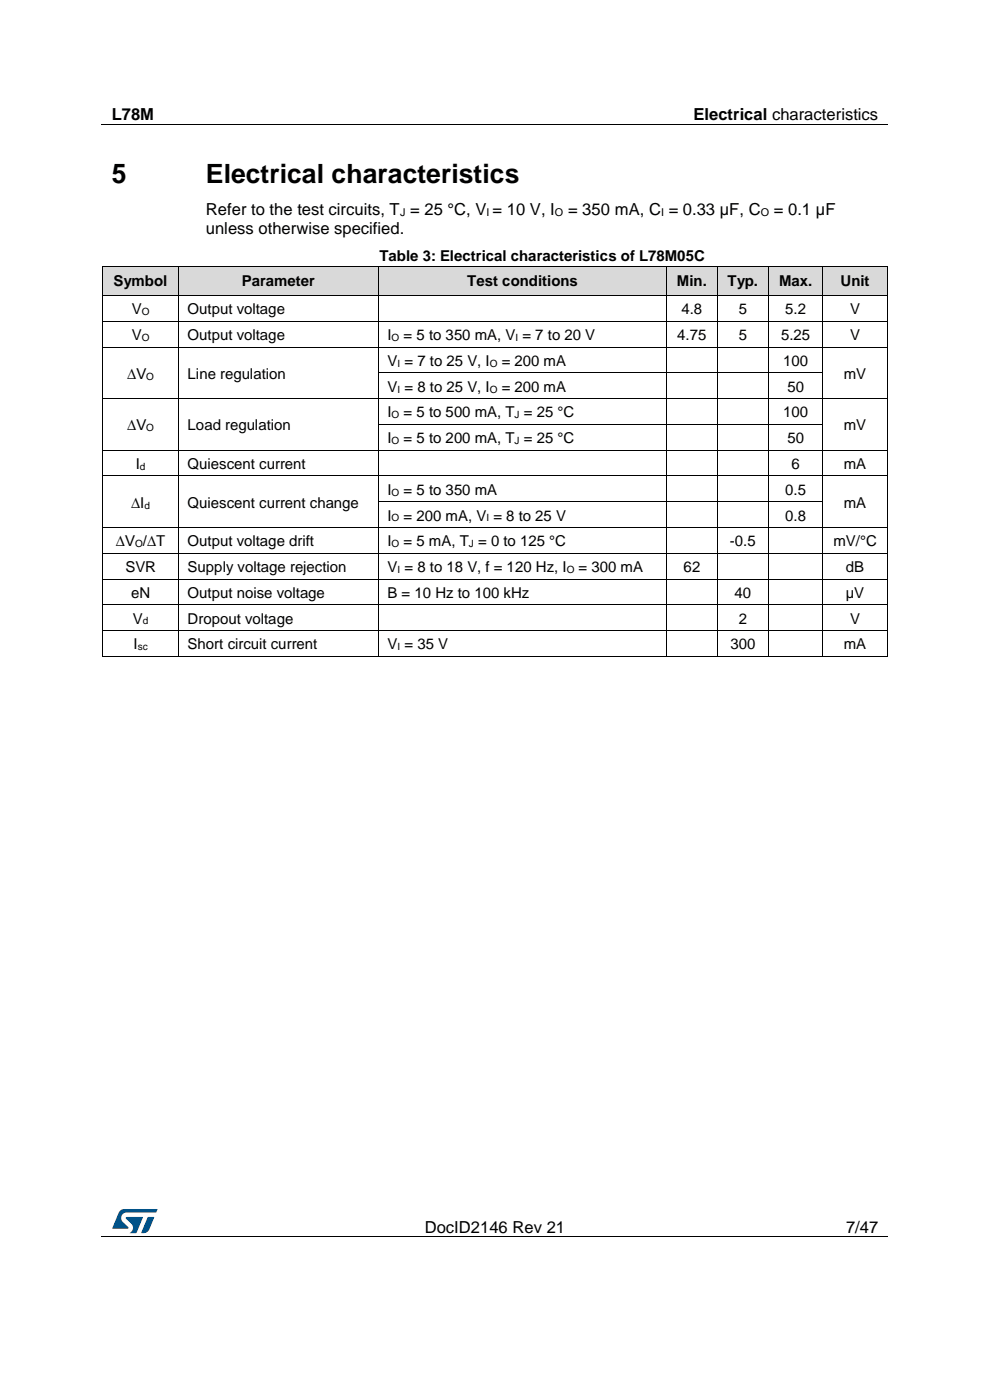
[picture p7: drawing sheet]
<svg xmlns="http://www.w3.org/2000/svg" width="210mm" height="297mm" viewBox="0 0 210 297" stroke-linecap="round" stroke-linejoin="round" font-family="sans-serif">
<path d="M21.5 26.5h166.8M21.5 262.4h166.8" fill="none" stroke="#000" stroke-width=".21"/>
<g fill="#000">
<path d="M104.4 26.4h.1v.1h-.1z" fill-rule="evenodd"/>
<path d="M61.6 262.3h.1v.2h-.1z" fill-rule="evenodd"/>
<path d="M148 262.3h.2v.2h-.2z" fill-rule="evenodd"/>
</g>
<g fill="#005288">
<path d="M25.4 256.9l.6-.4h.4l7 .1-.3 .6h-6.2a1.26 1.26 0 0 0-1.2 1.1 1.26 1.26 0 0 0 .8 1.4l.7 .6v.3l-3.4 .1z"/>
<path d="M31.4 258.2l1.3 .1-1 2.5a1.32 1.32 0 0 1-1.7 .7z"/>
<path d="M26.7 258.2l3.6 .1-1.4 3.3h-1.4a1.35 1.35 0 0 0 .7-1.2 1.35 1.35 0 0 0-.8-1.2l-.7-.6z"/>
</g>
<g fill="#d9d9d9">
<path d="M21.9 56.6h16v6h-16z" fill-rule="evenodd"/>
<path d="M23.7 56.6h12.3v6h-12.3z" fill-rule="evenodd"/>
<path d="M37.9 56.6h42.3v6h-42.3z" fill-rule="evenodd"/>
<path d="M39.8 56.6h38.6v6h-38.6z" fill-rule="evenodd"/>
<path d="M80.3 56.6h61.1v6h-61.1z" fill-rule="evenodd"/>
<path d="M82.2 56.6h57.3v6h-57.3z" fill-rule="evenodd"/>
<path d="M141.5 56.6h10.6v6h-10.6z" fill-rule="evenodd"/>
<path d="M143.3 56.6h6.9v6h-6.9z" fill-rule="evenodd"/>
<path d="M152.2 56.6h10.8v6h-10.8z" fill-rule="evenodd"/>
<path d="M154 56.6h7.2v6h-7.2z" fill-rule="evenodd"/>
<path d="M163.1 56.6h11.4v6h-11.4z" fill-rule="evenodd"/>
<path d="M165 56.6h7.6v6h-7.6z" fill-rule="evenodd"/>
<path d="M174.6 56.6h13.6v6h-13.6z" fill-rule="evenodd"/>
<path d="M176.4 56.6h10v6h-10z" fill-rule="evenodd"/>
</g>
<g fill="#000">
<path d="M21.7 56.5l.1 .1z" fill-rule="evenodd"/>
<path d="M21.7 56.5l.1 .1z" fill-rule="evenodd"/>
<path d="M37.9 56.5v.1z" fill-rule="evenodd"/>
<path d="M80.2 56.5l.1 .1z" fill-rule="evenodd"/>
<path d="M141.4 56.5l.1 .1z" fill-rule="evenodd"/>
<path d="M152.1 56.5l.1 .1z" fill-rule="evenodd"/>
<path d="M163 56.5l.1 .1z" fill-rule="evenodd"/>
<path d="M174.5 56.5l.1 .1z" fill-rule="evenodd"/>
<path d="M188.2 56.5l.1 .1z" fill-rule="evenodd"/>
<path d="M188.2 56.5l.1 .1z" fill-rule="evenodd"/>
<path d="M21.7 62.6h.2v.2h-.2z" fill-rule="evenodd"/>
<path d="M21.7 62.6h.2v.2h-.2z" fill-rule="evenodd"/>
<path d="M21.7 68.1h.2v.1h-.2z" fill-rule="evenodd"/>
<path d="M21.7 73.5h.2v.2h-.2z" fill-rule="evenodd"/>
<path d="M21.7 79h.2v.2h-.2z" fill-rule="evenodd"/>
<path d="M21.9 62.6h.1v.2h-.1z" fill-rule="evenodd"/>
<path d="M37.8 62.6h.2v.2h-.2z" fill-rule="evenodd"/>
<path d="M37.8 68.1h.2v.1h-.2z" fill-rule="evenodd"/>
<path d="M37.8 73.5h.2v.2h-.2z" fill-rule="evenodd"/>
<path d="M37.8 79h.2v.2h-.2z" fill-rule="evenodd"/>
<path d="M38 62.6h.1v.2h-.1z" fill-rule="evenodd"/>
<path d="M80.2 62.6h.1v.2h-.1z" fill-rule="evenodd"/>
<path d="M80.2 68.1h.1v.1h-.1z" fill-rule="evenodd"/>
<path d="M80.2 73.5h.1v.2h-.1z" fill-rule="evenodd"/>
<path d="M80.2 79h.1v.2h-.1z" fill-rule="evenodd"/>
<path d="M80.3 62.6h.2v.2h-.2z" fill-rule="evenodd"/>
<path d="M141.3 62.6h.2v.2h-.2z" fill-rule="evenodd"/>
<path d="M141.3 68.1h.2v.1h-.2z" fill-rule="evenodd"/>
<path d="M141.3 73.5h.2v.2h-.2z" fill-rule="evenodd"/>
<path d="M141.3 79h.2v.2h-.2z" fill-rule="evenodd"/>
<path d="M141.5 62.6h.2v.2h-.2z" fill-rule="evenodd"/>
<path d="M152.1 62.6h.1v.2h-.1z" fill-rule="evenodd"/>
<path d="M152.1 68.1h.1v.1h-.1z" fill-rule="evenodd"/>
<path d="M152.1 73.5h.1v.2h-.1z" fill-rule="evenodd"/>
<path d="M152.1 79h.1v.2h-.1z" fill-rule="evenodd"/>
<path d="M152.2 62.6h.2v.2h-.2z" fill-rule="evenodd"/>
<path d="M163 62.6h.1v.2h-.1z" fill-rule="evenodd"/>
<path d="M163 68.1h.1v.1h-.1z" fill-rule="evenodd"/>
<path d="M163 73.5h.1v.2h-.1z" fill-rule="evenodd"/>
<path d="M163 79h.1v.2h-.1z" fill-rule="evenodd"/>
<path d="M163.1 62.6h.2v.2h-.2z" fill-rule="evenodd"/>
<path d="M174.5 62.6h.1v.2h-.1z" fill-rule="evenodd"/>
<path d="M174.5 68.1h.1v.1h-.1z" fill-rule="evenodd"/>
<path d="M174.5 73.5h.1v.2h-.1z" fill-rule="evenodd"/>
<path d="M174.5 79h.1v.2h-.1z" fill-rule="evenodd"/>
<path d="M174.6 62.6h.2v.2h-.2z" fill-rule="evenodd"/>
<path d="M188.2 62.6h.1v.2h-.1z" fill-rule="evenodd"/>
<path d="M188.2 62.6h.1v.2h-.1z" fill-rule="evenodd"/>
<path d="M188.2 68.1h.1v.1h-.1z" fill-rule="evenodd"/>
<path d="M188.2 73.5h.1v.2h-.1z" fill-rule="evenodd"/>
<path d="M188.2 79h.1v.2h-.1z" fill-rule="evenodd"/>
<path d="M21.7 84.5h.2v.2h-.2z" fill-rule="evenodd"/>
<path d="M21.7 90h.2v.1h-.2z" fill-rule="evenodd"/>
<path d="M21.7 95.4h.2v.2h-.2z" fill-rule="evenodd"/>
<path d="M37.8 84.5h.2v.2h-.2z" fill-rule="evenodd"/>
<path d="M37.8 90h.2v.1h-.2z" fill-rule="evenodd"/>
<path d="M37.8 95.4h.2v.2h-.2z" fill-rule="evenodd"/>
<path d="M80.2 84.5h.1v.2h-.1z" fill-rule="evenodd"/>
<path d="M80.2 90h.1v.1h-.1z" fill-rule="evenodd"/>
<path d="M80.2 95.4h.1v.2h-.1z" fill-rule="evenodd"/>
<path d="M141.3 84.5h.2v.2h-.2z" fill-rule="evenodd"/>
<path d="M141.3 90h.2v.1h-.2z" fill-rule="evenodd"/>
<path d="M141.3 95.4h.2v.2h-.2z" fill-rule="evenodd"/>
<path d="M152.1 84.5h.1v.2h-.1z" fill-rule="evenodd"/>
<path d="M152.1 90h.1v.1h-.1z" fill-rule="evenodd"/>
<path d="M152.1 95.4h.1v.2h-.1z" fill-rule="evenodd"/>
<path d="M163 84.5h.1v.2h-.1z" fill-rule="evenodd"/>
<path d="M163 90h.1v.1h-.1z" fill-rule="evenodd"/>
<path d="M163 95.4h.1v.2h-.1z" fill-rule="evenodd"/>
<path d="M174.5 84.5h.1v.2h-.1z" fill-rule="evenodd"/>
<path d="M174.5 90h.1v.1h-.1z" fill-rule="evenodd"/>
<path d="M174.5 95.4h.1v.2h-.1z" fill-rule="evenodd"/>
<path d="M188.2 84.5h.1v.2h-.1z" fill-rule="evenodd"/>
<path d="M188.2 90h.1v.1h-.1z" fill-rule="evenodd"/>
<path d="M188.2 95.4h.1v.2h-.1z" fill-rule="evenodd"/>
<path d="M21.7 100.9h.2v.2h-.2z" fill-rule="evenodd"/>
<path d="M21.7 106.4h.2v.1h-.2z" fill-rule="evenodd"/>
<path d="M21.7 111.9h.2v.1h-.2z" fill-rule="evenodd"/>
<path d="M21.7 117.3h.2v.2h-.2z" fill-rule="evenodd"/>
<path d="M37.8 100.9h.2v.2h-.2z" fill-rule="evenodd"/>
<path d="M37.8 106.4h.2v.1h-.2z" fill-rule="evenodd"/>
<path d="M37.8 111.9h.2v.1h-.2z" fill-rule="evenodd"/>
<path d="M37.8 117.3h.2v.2h-.2z" fill-rule="evenodd"/>
<path d="M80.2 100.9h.1v.2h-.1z" fill-rule="evenodd"/>
<path d="M80.2 106.4h.1v.1h-.1z" fill-rule="evenodd"/>
<path d="M80.2 111.9h.1v.1h-.1z" fill-rule="evenodd"/>
<path d="M80.2 117.3h.1v.2h-.1z" fill-rule="evenodd"/>
<path d="M141.3 100.9h.2v.2h-.2z" fill-rule="evenodd"/>
<path d="M141.3 106.4h.2v.1h-.2z" fill-rule="evenodd"/>
<path d="M141.3 111.9h.2v.1h-.2z" fill-rule="evenodd"/>
<path d="M141.3 117.3h.2v.2h-.2z" fill-rule="evenodd"/>
<path d="M152.1 100.9h.1v.2h-.1z" fill-rule="evenodd"/>
<path d="M152.1 106.4h.1v.1h-.1z" fill-rule="evenodd"/>
<path d="M152.1 111.9h.1v.1h-.1z" fill-rule="evenodd"/>
<path d="M152.1 117.3h.1v.2h-.1z" fill-rule="evenodd"/>
<path d="M163 100.9h.1v.2h-.1z" fill-rule="evenodd"/>
<path d="M163 106.4h.1v.1h-.1z" fill-rule="evenodd"/>
<path d="M163 111.9h.1v.1h-.1z" fill-rule="evenodd"/>
<path d="M163 117.3h.1v.2h-.1z" fill-rule="evenodd"/>
<path d="M174.5 100.9h.1v.2h-.1z" fill-rule="evenodd"/>
<path d="M174.5 106.4h.1v.1h-.1z" fill-rule="evenodd"/>
<path d="M174.5 111.9h.1v.1h-.1z" fill-rule="evenodd"/>
<path d="M174.5 117.3h.1v.2h-.1z" fill-rule="evenodd"/>
<path d="M188.2 100.9h.1v.2h-.1z" fill-rule="evenodd"/>
<path d="M188.2 106.4h.1v.1h-.1z" fill-rule="evenodd"/>
<path d="M188.2 111.9h.1v.1h-.1z" fill-rule="evenodd"/>
<path d="M188.2 117.3h.1v.2h-.1z" fill-rule="evenodd"/>
<path d="M21.7 122.8h.2v.2h-.2z" fill-rule="evenodd"/>
<path d="M21.7 128.2h.2v.2h-.2z" fill-rule="evenodd"/>
<path d="M21.7 133.7h.2v.2h-.2z" fill-rule="evenodd"/>
<path d="M21.7 139.2h.2v.2h-.2z" fill-rule="evenodd"/>
<path d="M21.7 139.2h.2v.2h-.2z" fill-rule="evenodd"/>
<path d="M37.8 122.8h.2v.2h-.2z" fill-rule="evenodd"/>
<path d="M37.8 128.2h.2v.2h-.2z" fill-rule="evenodd"/>
<path d="M37.8 133.7h.2v.2h-.2z" fill-rule="evenodd"/>
<path d="M37.8 139.2h.2v.2h-.2z" fill-rule="evenodd"/>
<path d="M80.2 122.8h.1v.2h-.1z" fill-rule="evenodd"/>
<path d="M80.2 128.2h.1v.2h-.1z" fill-rule="evenodd"/>
<path d="M80.2 133.7h.1v.2h-.1z" fill-rule="evenodd"/>
<path d="M80.2 139.2h.1v.2h-.1z" fill-rule="evenodd"/>
<path d="M141.3 122.8h.2v.2h-.2z" fill-rule="evenodd"/>
<path d="M141.3 128.2h.2v.2h-.2z" fill-rule="evenodd"/>
<path d="M141.3 133.7h.2v.2h-.2z" fill-rule="evenodd"/>
<path d="M141.3 139.2h.2v.2h-.2z" fill-rule="evenodd"/>
<path d="M152.1 122.8h.1v.2h-.1z" fill-rule="evenodd"/>
<path d="M152.1 128.2h.1v.2h-.1z" fill-rule="evenodd"/>
<path d="M152.1 133.7h.1v.2h-.1z" fill-rule="evenodd"/>
<path d="M152.1 139.2h.1v.2h-.1z" fill-rule="evenodd"/>
<path d="M163 122.8h.1v.2h-.1z" fill-rule="evenodd"/>
<path d="M163 128.2h.1v.2h-.1z" fill-rule="evenodd"/>
<path d="M163 133.7h.1v.2h-.1z" fill-rule="evenodd"/>
<path d="M163 139.2h.1v.2h-.1z" fill-rule="evenodd"/>
<path d="M174.5 122.8h.1v.2h-.1z" fill-rule="evenodd"/>
<path d="M174.5 128.2h.1v.2h-.1z" fill-rule="evenodd"/>
<path d="M174.5 133.7h.1v.2h-.1z" fill-rule="evenodd"/>
<path d="M174.5 139.2h.1v.2h-.1z" fill-rule="evenodd"/>
<path d="M188.2 122.8h.1v.2h-.1z" fill-rule="evenodd"/>
<path d="M188.2 128.2h.1v.2h-.1z" fill-rule="evenodd"/>
<path d="M188.2 133.7h.1v.2h-.1z" fill-rule="evenodd"/>
<path d="M188.2 139.2h.1v.2h-.1z" fill-rule="evenodd"/>
<path d="M188.2 139.2h.1v.2h-.1z" fill-rule="evenodd"/>
</g>
<g fill="none" stroke="#000" stroke-width=".21">
<path d="M21.8 56.6v6M21.8 56.6h16.1M80.2 56.6h-42.3v6M80.2 56.6v6M80.3 56.6h61.1M141.4 56.6v6M141.5 56.6h10.6M163 56.6h-10.8l-.1 6M174.5 56.6h-11.4v6M174.5 56.6v6M174.6 56.6h13.6M188.3 56.6v6"/>
<path d="M21.8 62.8v5.3M21.8 68.2v5.3M21.8 73.7v5.3M21.8 79.2v5.3M21.9 68.2h15.9M21.9 73.6h15.9M22 62.7h15.8M37.9 62.8v5.3M37.9 68.2v5.3M37.9 73.7v5.3M37.9 79.2v5.3M38 68.2h42.2"/>
<path d="M38 73.6h42.2M38.1 62.7h42.1M80.2 62.8v5.3M80.2 68.2v5.3M80.2 73.7v5.3M80.2 79.2v5.3M80.3 68.2h61M80.3 73.6h61M80.3 79.1h61M80.5 62.7h60.8M141.4 62.8v5.3M141.4 68.2v5.3"/>
<path d="M141.4 73.7v5.3M141.4 79.2v5.3M141.5 68.2h10.6M141.5 73.6h10.6M141.5 79.1h10.6M141.7 62.7h10.4M152.1 62.8v5.3M152.1 68.2v5.3M152.1 73.7v5.3M152.1 79.2v5.3M152.2 68.2h10.8M152.2 73.6h10.8"/>
<path d="M152.2 79.1h10.8M152.4 62.7h10.6M163.1 62.8v5.3M163.1 68.2v5.3M163.1 73.7v5.3M163.1 79.2v5.3M163.1 68.2h11.4M163.1 73.6h11.4M163.1 79.1h11.4M163.3 62.7h11.2M174.5 62.8v5.3M174.5 68.2v5.3"/>
<path d="M174.5 73.7v5.3M174.5 79.2v5.3M174.6 68.2h13.6M174.6 73.6h13.6M174.8 62.7h13.4M188.3 62.8v5.3M188.3 68.2v5.3M188.3 73.7v5.3M188.3 79.2v5.3M21.8 84.7v5.3M21.8 90.1v5.3M21.8 95.6v5.3"/>
<path d="M21.9 84.6h15.9M21.9 95.5h15.9M37.9 84.7v5.3M37.9 90.1v5.3M37.9 95.6v5.3M38 84.6h42.2M38 95.5h42.2M80.2 84.7v5.3M80.2 90.1v5.3M80.2 95.6v5.3M80.3 84.6h61M80.3 90.1h61"/>
<path d="M80.3 95.5h61M141.4 84.7v5.3M141.4 90.1v5.3M141.4 95.6v5.3M141.5 84.6h10.6M141.5 90.1h10.6M141.5 95.5h10.6M152.1 84.7v5.3M152.1 90.1v5.3M152.1 95.6v5.3M152.2 84.6h10.8M152.2 90.1h10.8"/>
<path d="M152.2 95.5h10.8M163.1 84.7v5.3M163.1 90.1v5.3M163.1 95.6v5.3M163.1 84.6h11.4M163.1 90.1h11.4M163.1 95.5h11.4M174.5 84.7v5.3M174.5 90.1v5.3M174.5 95.6v5.3M174.6 84.6h13.6M174.6 95.5h13.6"/>
<path d="M188.3 84.7v5.3M188.3 90.1v5.3M188.3 95.6v5.3M21.8 101.1v5.3M21.8 106.5v5.4M21.8 112v5.3M21.8 117.5v5.3M21.9 101h15.9M21.9 111.9h15.9M21.9 117.4h15.9M37.9 101.1v5.3M37.9 106.5v5.4"/>
<path d="M37.9 112v5.3M37.9 117.5v5.3M38 101h42.2M38 111.9h42.2M38 117.4h42.2M80.2 101.1v5.3M80.2 106.5v5.4M80.2 112v5.3M80.2 117.5v5.3M80.3 101h61M80.3 106.4h61M80.3 111.9h61"/>
<path d="M80.3 117.4h61M141.4 101.1v5.3M141.4 106.5v5.4M141.4 112v5.3M141.4 117.5v5.3M141.5 101h10.6M141.5 106.4h10.6M141.5 111.9h10.6M141.5 117.4h10.6M152.1 101.1v5.3M152.1 106.5v5.4M152.1 112v5.3"/>
<path d="M152.1 117.5v5.3M152.2 101h10.8M152.2 106.4h10.8M152.2 111.9h10.8M152.2 117.4h10.8M163.1 101.1v5.3M163.1 106.5v5.4M163.1 112v5.3M163.1 117.5v5.3M163.1 101h11.4M163.1 106.4h11.4M163.1 111.9h11.4"/>
<path d="M163.1 117.4h11.4M174.5 101.1v5.3M174.5 106.5v5.4M174.5 112v5.3M174.5 117.5v5.3M174.6 101h13.6M174.6 111.9h13.6M174.6 117.4h13.6M188.3 101.1v5.3M188.3 106.5v5.4M188.3 112v5.3M188.3 117.5v5.3"/>
<path d="M21.8 123v5.2M21.8 128.4v5.3M21.8 133.9v5.3M21.9 122.9h15.9M21.9 128.3h15.9M21.9 133.8h15.9M21.9 139.3h15.9M37.9 123v5.2M37.9 128.4v5.3M37.9 133.9v5.3M38 122.9h42.2M38 128.3h42.2"/>
<path d="M38 133.8h42.2M38 139.3h42.2M80.2 123v5.2M80.2 128.4v5.3M80.2 133.9v5.3M80.3 122.9h61M80.3 128.3h61M80.3 133.8h61M80.3 139.3h61M141.4 123v5.2M141.4 128.4v5.3M141.4 133.9v5.3"/>
<path d="M141.5 122.9h10.6M141.5 128.3h10.6M141.5 133.8h10.6M141.5 139.3h10.6M152.1 123v5.2M152.1 128.4v5.3M152.1 133.9v5.3M152.2 122.9h10.8M152.2 128.3h10.8M152.2 133.8h10.8M152.2 139.3h10.8M163.1 123v5.2"/>
<path d="M163.1 128.4v5.3M163.1 133.9v5.3M163.1 122.9h11.4M163.1 128.3h11.4M163.1 133.8h11.4M163.1 139.3h11.4M174.5 123v5.2M174.5 128.4v5.3M174.5 133.9v5.3M174.6 122.9h13.6M174.6 128.3h13.6M174.6 133.8h13.6"/>
<path d="M174.6 139.3h13.6M188.3 123v5.2M188.3 128.4v5.3M188.3 133.9v5.3"/>
</g>
<g font-size="5.6">
<text x="23.7" y="38.9">5</text>
<text x="43.7" y="38.9">Electrical characteristics</text>
</g>
<g font-size="3.5">
<text x="23.7" y="25.5">L78M</text>
<text x="147.1" y="25.5">Electrical characteristics</text>
<text x="43.7" y="45.6">Refer to the test circuits, T = 25 °C, V = 10 V, I</text>
<text x="120.5" y="45.6">= 350 mA, C = 0.33 µF, C</text>
<text x="164.2" y="45.6">= 0.1 µF</text>
<text x="43.7" y="49.6">unless otherwise specified.</text>
<text x="90.1" y="261.5">DocID2146 Rev 21</text>
<text x="179.5" y="261.5">7/47</text>
</g>
<g font-size="3.2">
<text x="80.5" y="55.4">Table 3: Electrical characteristics of L78M05C</text>
<text x="24.1" y="60.8">Symbol</text>
<text x="51.3" y="60.8">Parameter</text>
<text x="99.1" y="60.8">Test conditions</text>
<text x="143.6" y="60.8">Min.</text>
<text x="154.3" y="60.8">Typ.</text>
<text x="165.3" y="60.8">Max.</text>
<text x="178.3" y="60.8">Unit</text>
<text x="27.9" y="66.7">V</text>
<text x="39.8" y="66.7">Output voltage</text>
<text x="144.6" y="66.7">4.8</text>
<text x="156.7" y="66.7">5</text>
<text x="166.6" y="66.7">5.2</text>
<text x="180.3" y="66.7">V</text>
<text x="27.9" y="72.1">V</text>
<text x="39.8" y="72.1">Output voltage</text>
<text x="82.2" y="72.1">I</text>
<text x="82.2" y="77.6">V = 7 to 25 V, I</text>
<text x="85.6" y="72.1">= 5 to 350 mA, V = 7 to 20 V</text>
<text x="106.5" y="77.6">= 200 mA</text>
<text x="143.7" y="72.1">4.75</text>
<text x="156.7" y="72.1">5</text>
<text x="165.7" y="72.1">5.25</text>
<text x="166.2" y="77.6">100</text>
<text x="180.3" y="72.1">V</text>
<text x="27" y="80.4">∆V</text>
<text x="39.8" y="80.4">Line regulation</text>
<text x="82.2" y="83.1">V = 8 to 25 V, I</text>
<text x="106.5" y="83.1">= 200 mA</text>
<text x="167" y="83.1">50</text>
<text x="179" y="80.4">mV</text>
<text x="82.2" y="88.6">I</text>
<text x="85.6" y="88.6">= 5 to 500 mA, T = 25 °C</text>
<text x="166.2" y="88.6">100</text>
<text x="27" y="91.3">∆V</text>
<text x="39.8" y="91.3">Load regulation</text>
<text x="82.2" y="94">I</text>
<text x="85.6" y="94">= 5 to 200 mA, T = 25 °C</text>
<text x="167" y="94">50</text>
<text x="179" y="91.3">mV</text>
<text x="28.8" y="99.5">I</text>
<text x="39.8" y="99.5">Quiescent current</text>
<text x="167.9" y="99.5">6</text>
<text x="179" y="99.5">mA</text>
<text x="27.8" y="107.7">∆I</text>
<text x="39.8" y="107.7">Quiescent current change</text>
<text x="82.2" y="105">I</text>
<text x="85.6" y="105">= 5 to 350 mA</text>
<text x="166.6" y="105">0.5</text>
<text x="179" y="107.7">mA</text>
<text x="82.2" y="110.5">I</text>
<text x="85.6" y="110.5">= 200 mA, V = 8 to 25 V</text>
<text x="166.6" y="110.5">0.8</text>
<text x="24.6" y="115.9">∆V /∆T</text>
<text x="39.8" y="115.9">Output voltage drift</text>
<text x="82.2" y="115.9">I</text>
<text x="85.6" y="115.9">= 5 mA, T = 0 to 125 °C</text>
<text x="154.8" y="115.9">-0.5</text>
<text x="176.8" y="115.9">mV/°C</text>
<text x="26.6" y="121.4">SVR</text>
<text x="39.8" y="121.4">Supply voltage rejection</text>
<text x="82.2" y="121.4">V = 8 to 18 V, f = 120 Hz, I</text>
<text x="122.7" y="121.4">= 300 mA</text>
<text x="145" y="121.4">62</text>
<text x="179.5" y="121.4">dB</text>
<text x="27.8" y="126.8">eN</text>
<text x="39.8" y="126.8">Output noise voltage</text>
<text x="82.2" y="126.8">B = 10 Hz to 100 kHz</text>
<text x="155.8" y="126.8">40</text>
<text x="179.4" y="126.8">µV</text>
<text x="28.2" y="132.3">V</text>
<text x="28.3" y="137.8">I</text>
<text x="39.8" y="132.3">Dropout voltage</text>
<text x="39.8" y="137.8">Short circuit current</text>
<text x="82.2" y="137.8">V = 35 V</text>
<text x="154.9" y="137.8">300</text>
<text x="156.7" y="132.3">2</text>
<text x="179" y="137.8">mA</text>
<text x="180.3" y="132.3">V</text>
</g>
<g font-size="2.3">
<text x="84.9" y="45.7">J</text>
<text x="103.2" y="45.7">I</text>
<text x="117.7" y="45.7">O</text>
<text x="140.2" y="45.7">I</text>
<text x="161.4" y="45.7">O</text>
</g>
<g font-size="2.1">
<text x="30.1" y="66.9">O</text>
<text x="30.1" y="72.3">O</text>
<text x="83.1" y="72.3">O</text>
<text x="84.3" y="77.8">I</text>
<text x="103.9" y="77.8">O</text>
<text x="109.4" y="72.3">I</text>
<text x="31" y="80.5">O</text>
<text x="84.3" y="83.3">I</text>
<text x="103.9" y="83.3">O</text>
<text x="83.1" y="88.7">O</text>
<text x="109.2" y="88.7">J</text>
<text x="31" y="91.5">O</text>
<text x="83.1" y="94.2">O</text>
<text x="109.2" y="94.2">J</text>
<text x="29.7" y="99.7">d</text>
<text x="30.7" y="107.9">d</text>
<text x="83.1" y="105.1">O</text>
<text x="83.1" y="110.6">O</text>
<text x="103.2" y="110.6">I</text>
<text x="28.7" y="116.1">O</text>
<text x="83.1" y="116.1">O</text>
<text x="99.5" y="116.1">J</text>
<text x="84.3" y="121.6">I</text>
<text x="120.3" y="121.6">O</text>
<text x="29.2" y="137.9">sc</text>
<text x="30.3" y="132.5">d</text>
<text x="84.3" y="137.9">I</text>
</g>
</svg>
